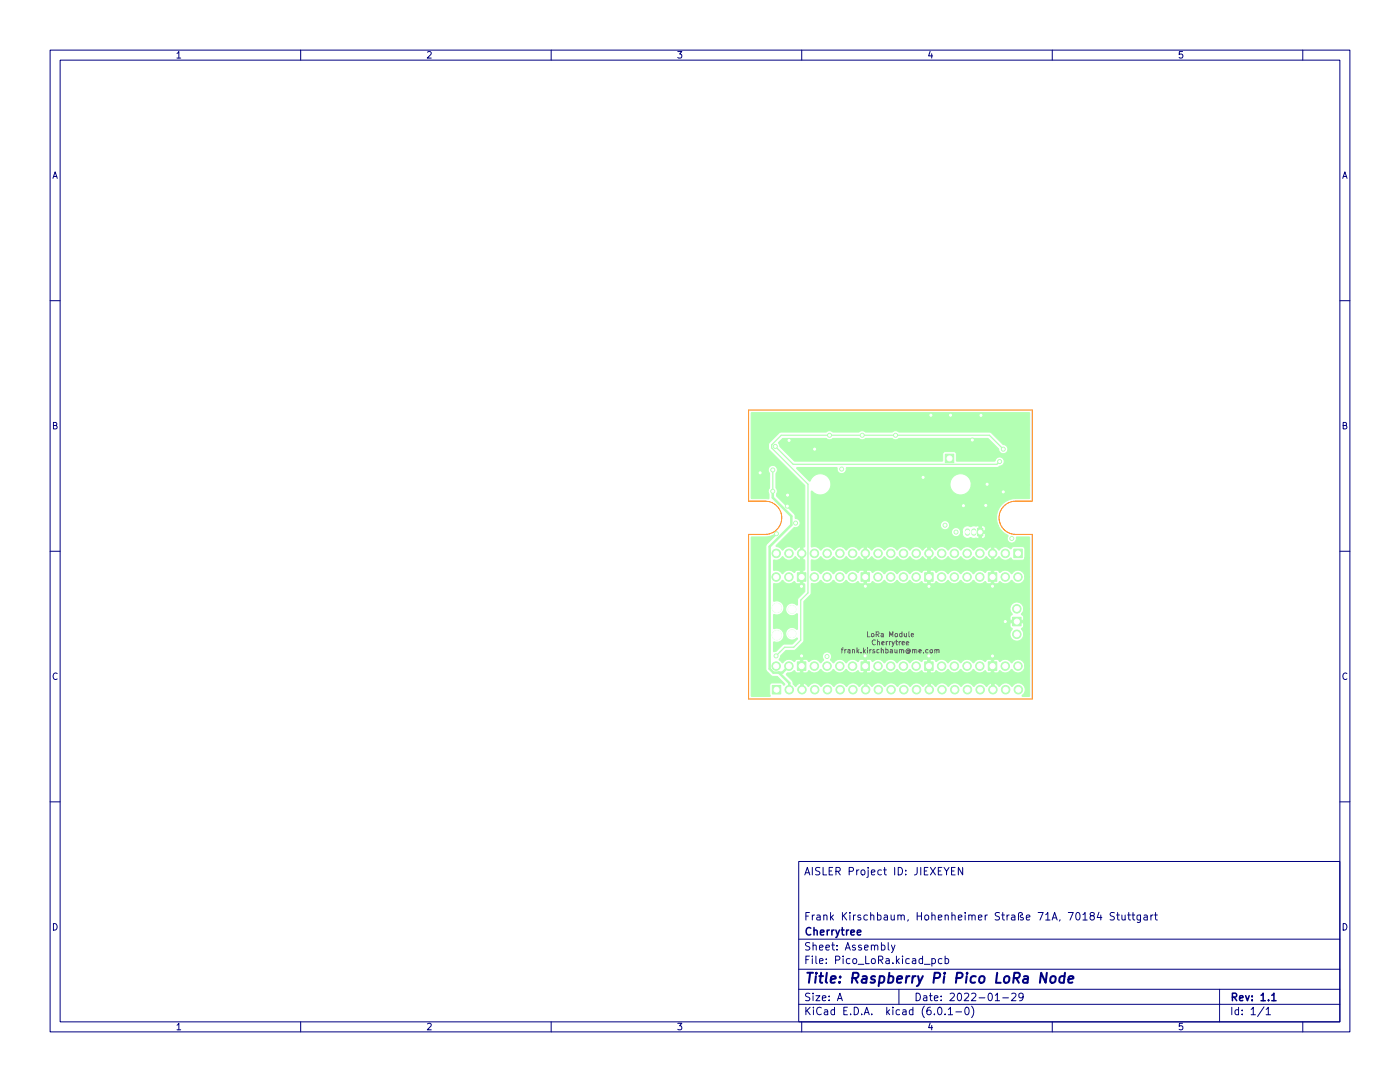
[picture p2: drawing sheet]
<svg xmlns="http://www.w3.org/2000/svg" width="279mm" height="216mm" viewBox="0 0 279 216" stroke-linecap="round" stroke-linejoin="round" font-family="sans-serif">
<g fill="#b3ffb3" stroke="#b3ffb3" stroke-width=".2">
<path d="M195.1 105.4h1v1.5h-1z"/>
<path d="M154.1 136.8h1.7v1.7h-1.7z"/>
<path d="M159.1 114.3h1.7v1.7h-1.7z"/>
<path d="M171.8 114.3h1.7v1.7h-1.7z"/>
<path d="M184.5 114.3h1.7v1.7h-1.7z"/>
<path d="M197.2 114.3h1.7v1.7h-1.7z"/>
<path d="M197.2 132.1h1.7v1.7h-1.7z"/>
<path d="M184.5 132.1h1.7v1.7h-1.7z"/>
<path d="M171.8 132.1h1.7v1.7h-1.7z"/>
<path d="M159.1 132.1h1.7v1.7h-1.7z"/>
<path d="M202.1 123.2h1.7v1.7h-1.7z"/>
<path d="M188.7 90.6h1.6v1.7h-1.6z"/>
<path d="M202.3 109.6h1.7v1.7h-1.7z"/>
<path d="M150 82.3h55.4l.1 14.5h-11.7a2.11 2.11 0 0 0-3-2.1 2.11 2.11 0 0 0-.4 3.6 2.11 2.11 0 0 0 3.4-1.2v-.3h11.7l-.1 2.7h-3.2a3.8 3.8 0 0 0-3 5.3h-9.7v-.2a.91 .91 0 0 0-1.5-.5 .91 .91 0 0 0 .2 1.5 .91 .91 0 0 0 1.3-.8h9.7l.7 1.1h-3.2l-.2-.8-.6-.2v1h4l1.2 .9 .1 .2h-4.5v-.6l-1.3 .1v-1.6h-1.3l-.4 .2-.3-.1a1.03 1.03 0 0 0-1.4 .9v.3h-.3a.91 .91 0 0 0-1.3-.9 .91 .91 0 0 0-.1 1.6 .91 .91 0 0 0 1.4-.6l.3-.1v.3a1.11 1.11 0 0 0 1.8 .8l.4 .1h1.2v-.9h.5v.9h.5l.3-.4h4.5a.94 .94 0 0 0 .7 1.4 .94 .94 0 0 0 1-1.2h2.6v4.1h-1v-1.8l-.2-.4h-2.1l-.5 .4a1.39 1.39 0 0 0-2-.1l-.4 .4-.5-.5-.4-.2-.1 2.6h-.5v-2.6l-.5 .2-.5 .5a1.39 1.39 0 0 0-2-.5l-.5 .5a1.44 1.44 0 0 0-2.4-.2l-.2 .2a1.4 1.4 0 0 0-2.2-.4l-.3 .4a1.4 1.4 0 0 0-2.2-.4l-.4 .4-.5-.5-.4-.2-.1 2.6h-.5v-2.6l-.5 .2-.5 .5a1.46 1.46 0 0 0-2.2-.4l-.3 .4a1.44 1.44 0 0 0-2.4-.2l-.2 .2a1.4 1.4 0 0 0-2.2-.4l-.3 .4a1.4 1.4 0 0 0-2.2-.4l-.4 .4-.5-.5-.5-.2 .1 2.7 .5-.3 .4-.4 .3 .2a1.42 1.42 0 0 0 2.3-.2l.2 .2a1.42 1.42 0 0 0 2.3-.2l.3 .2a1.42 1.42 0 0 0 2.3-.2l.2 .2a1.42 1.42 0 0 0 2.3-.2l.6 .5 .4 .2 .9-.1 .6-.6h.2a1.41 1.41 0 0 0 2.4 0l.2 .2a1.42 1.42 0 0 0 2.3-.2l.3 .2a1.42 1.42 0 0 0 2.3-.2l.2 .2a1.42 1.42 0 0 0 2.3-.2l.6 .5 .4 .2 .9-.1 .6-.6h.2a1.42 1.42 0 0 0 2.2 .2l.6 .5h1.8l.4-.5h1v3.8h-1a1.4 1.4 0 0 0-1.1-1.3 1.4 1.4 0 0 0-1.5 .7 1.62 1.62 0 0 0-2.4-.3l-.3-.4h-.9v2.7h-.5v-2.7h-.8l-.3 .4a1.59 1.59 0 0 0-2.5 .3 1.51 1.51 0 0 0-2.5 0 1.51 1.51 0 0 0-2.6 0 1.55 1.55 0 0 0-2.3-.3l-.3-.4h-.9v2.7h-.5v-2.7h-.8l-.3 .4a1.59 1.59 0 0 0-2.5 .3 1.51 1.51 0 0 0-2.5 0 1.51 1.51 0 0 0-2.6 0 1.55 1.55 0 0 0-2.3-.3l-.3-.4h-.9v2.7l.9-.1 .3-.4a1.52 1.52 0 0 0 2.4-.2l.2 .1a1.41 1.41 0 0 0 2.3-.1l.2 .1a1.41 1.41 0 0 0 2.4-.1l.1 .1a1.54 1.54 0 0 0 2.3 .2l.4 .4h1.9l.6-.5a1.44 1.44 0 0 0 2.3-.2l.2 .1a1.41 1.41 0 0 0 2.3-.1l.2 .1a1.41 1.41 0 0 0 2.4-.1l.1 .1a1.54 1.54 0 0 0 2.3 .2l.4 .4h1.9l.6-.5a1.44 1.44 0 0 0 2.3-.2l.2 .1a1.36 1.36 0 0 0 1.5 .5 1.36 1.36 0 0 0 .9-1.3h1v6.4h-1.2v-.3a1.38 1.38 0 0 0-2.1-.9 1.38 1.38 0 0 0-.2 2.3l-.4 .3v.9h2.7l-.1-.9-.4-.3 .4-.7 .1-.4h1.2v5h-1.2l-.1-.4-.4-.6 .4-.4 .1-.8h-2.7v.8l.4 .3a1.39 1.39 0 0 0 .3 2.4 1.39 1.39 0 0 0 2-1.3h1.2v6.4h-1v-.2a1.4 1.4 0 0 0-1.2-1.1 1.4 1.4 0 0 0-1.4 .7 1.64 1.64 0 0 0-2.4-.3l-.3-.4h-.9v2.7h-.5v-2.7h-.8l-.3 .4a1.5 1.5 0 0 0-2.4 .3 1.56 1.56 0 0 0-2.6 0 1.51 1.51 0 0 0-2.6 0 1.58 1.58 0 0 0-2.3-.3l-.3-.4h-.9v2.7h-.5v-2.7h-.8l-.3 .4a1.5 1.5 0 0 0-2.4 .3 1.56 1.56 0 0 0-2.6 0 1.51 1.51 0 0 0-2.6 0 1.58 1.58 0 0 0-2.3-.3l-.3-.4h-.9v2.7h-.5v-2.7h-.8l-.3 .4a1.5 1.5 0 0 0-2.4 .3 1.56 1.56 0 0 0-2.6 0l-.6-.6a.96 .96 0 0 0 0-1.3 .96 .96 0 0 0-1.3 0 .96 .96 0 0 0 0 1.3l-.6 .6a1.64 1.64 0 0 0-2.4-.3l-.3-.4h-.9v2.7l.9-.1 .3-.4a1.52 1.52 0 0 0 2.4-.2l.2 .1a1.41 1.41 0 0 0 2.3-.1l.2 .1a1.41 1.41 0 0 0 2.4-.1l.1 .1a1.42 1.42 0 0 0 2.2 .1l.6 .5h1.8l.5-.5a1.52 1.52 0 0 0 2.4-.2l.2 .1a1.41 1.41 0 0 0 2.3-.1l.2 .1a1.41 1.41 0 0 0 2.4-.1l.1 .1a1.42 1.42 0 0 0 2.2 .1l.6 .5h1.8l.5-.5a1.52 1.52 0 0 0 2.4-.2l.2 .1a1.41 1.41 0 0 0 2.3-.1l.2 .1a1.41 1.41 0 0 0 2.4-.1l.1 .1a1.42 1.42 0 0 0 2.2 .1l.6 .5h1.8l.5-.5a1.52 1.52 0 0 0 2.4-.2l.2 .1a1.36 1.36 0 0 0 1.5 .5 1.36 1.36 0 0 0 .9-1.3h1v5.9l-.1 .2h-1.3l-.1-.3a1.38 1.38 0 0 0 .1-2.1 1.38 1.38 0 0 0-2.1 .4 1.56 1.56 0 0 0-2.6 0l-.5-.5-.5-.2v1.5l-.1 .1-.4-.1v-1.5l-.5 .2-.5 .5a1.48 1.48 0 0 0-2.5 0 1.56 1.56 0 0 0-2.6 0 1.51 1.51 0 0 0-2.6 0 1.51 1.51 0 0 0-2.5 0l-.5-.5-.5-.2v1.5l-.1 .1-.4-.1v-1.5l-.5 .2-.5 .5a1.48 1.48 0 0 0-2.5 0 1.56 1.56 0 0 0-2.6 0 1.51 1.51 0 0 0-2.6 0 1.51 1.51 0 0 0-2.5 0l-.5-.5-.5-.2v1.5l-.1 .1-.4-.1v-1.5l-.5 .2-.5 .5a1.48 1.48 0 0 0-2.5 0 1.56 1.56 0 0 0-2.6 0 1.51 1.51 0 0 0-2.6 0 1.51 1.51 0 0 0-2.5 0l-.5-.5-.5-.2v1.5l-.4 .1-.1-1.6-.5 .2-.6 .5-.4-.5-.1-.6-1.3-1.3a.47 .47 0 0 1 .7-.3l.9-.5 .4 .4 .8 .1v-2.7h-.8l-.3 .4a1.5 1.5 0 0 0-2.4 .3l-.7-.6 .3-.9 1-1 1.9-.1 1.7-1.7v-8l1.4-1.4 .2-2.2a1.51 1.51 0 0 0 1.8-.6l.2 .1a1.41 1.41 0 0 0 2.3-.1l.2 .1a1.41 1.41 0 0 0 2.4-.1l.1 .1a1.54 1.54 0 0 0 2.3 .2l.3 .3 .8 .1v-2.7h-.8l-.3 .4a1.59 1.59 0 0 0-2.5 .3 1.51 1.51 0 0 0-2.5 0 1.51 1.51 0 0 0-2.6 0 1.84 1.84 0 0 0-1.8-.7v-2.1a1.83 1.83 0 0 0 2-.6 1.41 1.41 0 0 0 2.4 0l.3 .2a1.42 1.42 0 0 0 2.3-.2l.2 .2a1.42 1.42 0 0 0 2.3-.2l.6 .5 .4 .2v-2.7l-.5 .2-.5 .5a1.46 1.46 0 0 0-2.2-.4l-.3 .4a1.44 1.44 0 0 0-2.4-.2l-.2 .2a1.4 1.4 0 0 0-2.2-.4l-.3 .4a1.5 1.5 0 0 0-1.8-.6v-11.2a2.14 2.14 0 0 0 3.3 .1 2.14 2.14 0 0 0-.6-3.3 2.14 2.14 0 0 0-3.1 1.2l-2.6-2.5v-.2h8a.98 .98 0 0 0 1 1.2 .98 .98 0 0 0 .9-1.2h30.1l.4-.2a.94 .94 0 0 0 1-.9 .94 .94 0 0 0-.8-1 .94 .94 0 0 0-1 .8h-7.6l-.1-.1v-1.3l-.2-.3-.3-.2h-1.8l-.5 .4v1.4l-.1 .1h-29.4l-2.9-2.9-.3-.7 .8-.9h8.7a.91 .91 0 0 0 1.3 0h5.3a.91 .91 0 0 0 1.2 0h5.4a.91 .91 0 0 0 1.2 0h17.8l2.2 2.1a.93 .93 0 0 0 .9 .9 .93 .93 0 0 0 .9-.9 .93 .93 0 0 0-.9-.9l-2.3-2.3-.4-.2h-18.2a.91 .91 0 0 0-1.2 0h-5.4a.91 .91 0 0 0-1.2 0h-5.3a.91 .91 0 0 0-1.3 0h-9.2l-2.2 2.1-.1 .4 .1 1.1 7.1 7.1v12.1l-.4 .1v2.6l.4 .1v1.9l-.4 .1v2.7l.4 .1v1.4l-1.4 1.4-.1 1.3a1.31 1.31 0 0 0-1.9 0 1.31 1.31 0 0 0 0 1.9 1.31 1.31 0 0 0 1.9-.1v3.1a1.3 1.3 0 0 0-1.9-.1 1.3 1.3 0 0 0 0 1.9 1.3 1.3 0 0 0 1.9-.1v.2l-.9 1-1.8 .1-1.5 1.3-.4 .1-.1-.1v-1.7l.1-.1a1.43 1.43 0 0 0 1.9-1.4 1.43 1.43 0 0 0-2-1.3l.1-2.8a1.44 1.44 0 0 0 1.9-1.3 1.44 1.44 0 0 0-2-1.3l.1-3.6a1.5 1.5 0 0 0 1.7-.6l.1 .1a1.54 1.54 0 0 0 2.3 .2l.3 .3 .8 .1v-2.7h-.8l-.3 .4a1.59 1.59 0 0 0-2.5 .3 1.77 1.77 0 0 0-1.7-.7v-2l.1-.1a1.43 1.43 0 0 0 1.7-.6l.2 .2a1.42 1.42 0 0 0 2.3-.2l.6 .5 .4 .2v-2.7l-.5 .2-.5 .5a1.46 1.46 0 0 0-2.2-.4l-.3 .4a1.82 1.82 0 0 0-1.3-.8v-.1l3.7-3.6a.94 .94 0 0 0 1.1-.9 .94 .94 0 0 0-1-1l-.1-.8-3.6-3.6v-.4a1.01 1.01 0 0 0-.1-1.3v-2.8a.93 .93 0 0 0 0-1.4 .93 .93 0 0 0-1.4 .1 .93 .93 0 0 0 .1 1.3v2.8a.99 .99 0 0 0-.1 1.3l-.1 .9h-3.4l-.1-.1z"/>
<path d="M150 107.2l3.1-.1 1.5-.5 .2 .1-1.8 1.9-.2 .4v24.5l.2 .4 .9 .9 1.3 .2 1.4 1.6-.2 .1-.2-.3-.3-.1h-1.8l-.3 .1-.2 .3 .1 2.1-.1 .2h-3.6l-.1-.2z"/>
<circle cx="157.5" cy="137.6" r=".85"/>
<circle cx="160.1" cy="137.6" r=".85"/>
<circle cx="162.6" cy="137.6" r=".85"/>
<circle cx="165.1" cy="137.6" r=".85"/>
<circle cx="167.7" cy="137.6" r=".85"/>
<circle cx="170.2" cy="137.6" r=".85"/>
<circle cx="172.8" cy="137.6" r=".85"/>
<circle cx="175.3" cy="137.6" r=".85"/>
<circle cx="177.8" cy="137.6" r=".85"/>
<circle cx="180.4" cy="137.6" r=".85"/>
<circle cx="182.9" cy="137.6" r=".85"/>
<circle cx="185.5" cy="137.6" r=".85"/>
<circle cx="188" cy="137.6" r=".85"/>
<circle cx="190.5" cy="137.6" r=".85"/>
<circle cx="193.1" cy="137.6" r=".85"/>
<circle cx="195.6" cy="137.6" r=".85"/>
<circle cx="198.2" cy="137.6" r=".85"/>
<circle cx="200.7" cy="137.6" r=".85"/>
<circle cx="203.2" cy="137.6" r=".85"/>
<circle cx="158.1" cy="121.6" r=".75"/>
<circle cx="155" cy="121.3" r=".9"/>
<circle cx="155" cy="126.7" r=".9"/>
<circle cx="158.1" cy="126.4" r=".75"/>
<circle cx="154.9" cy="115.1" r=".85"/>
<circle cx="157.4" cy="115.1" r=".85"/>
<circle cx="162.5" cy="115.1" r=".85"/>
<circle cx="165.1" cy="115.1" r=".85"/>
<circle cx="167.6" cy="115.1" r=".85"/>
<circle cx="170.1" cy="115.1" r=".85"/>
<circle cx="175.2" cy="115.1" r=".85"/>
<circle cx="177.8" cy="115.1" r=".85"/>
<circle cx="180.3" cy="115.1" r=".85"/>
<circle cx="182.8" cy="115.1" r=".85"/>
<circle cx="187.9" cy="115.1" r=".85"/>
<circle cx="190.5" cy="115.1" r=".85"/>
<circle cx="193" cy="115.1" r=".85"/>
<circle cx="195.5" cy="115.1" r=".85"/>
<circle cx="200.6" cy="115.1" r=".85"/>
<circle cx="203.2" cy="115.1" r=".85"/>
<circle cx="203.2" cy="132.9" r=".85"/>
<circle cx="200.6" cy="132.9" r=".85"/>
<circle cx="195.5" cy="132.9" r=".85"/>
<circle cx="193" cy="132.9" r=".85"/>
<circle cx="190.5" cy="132.9" r=".85"/>
<circle cx="187.9" cy="132.9" r=".85"/>
<circle cx="182.8" cy="132.9" r=".85"/>
<circle cx="180.3" cy="132.9" r=".85"/>
<circle cx="177.8" cy="132.9" r=".85"/>
<circle cx="175.2" cy="132.9" r=".85"/>
<circle cx="170.1" cy="132.9" r=".85"/>
<circle cx="167.6" cy="132.9" r=".85"/>
<circle cx="165.1" cy="132.9" r=".85"/>
<circle cx="162.5" cy="132.9" r=".85"/>
<circle cx="157.4" cy="132.9" r=".85"/>
<circle cx="154.9" cy="132.9" r=".85"/>
<circle cx="202.9" cy="121.5" r=".85"/>
<circle cx="202.9" cy="126.6" r=".85"/>
<circle cx="200.6" cy="110.4" r=".85"/>
<circle cx="198.1" cy="110.4" r=".85"/>
<circle cx="195.6" cy="110.4" r=".85"/>
<circle cx="193" cy="110.4" r=".85"/>
<circle cx="190.5" cy="110.4" r=".85"/>
<circle cx="187.9" cy="110.4" r=".85"/>
<circle cx="185.4" cy="110.4" r=".85"/>
<circle cx="182.9" cy="110.4" r=".85"/>
<circle cx="180.3" cy="110.4" r=".85"/>
<circle cx="177.8" cy="110.4" r=".85"/>
<circle cx="175.2" cy="110.4" r=".85"/>
<circle cx="172.7" cy="110.4" r=".85"/>
<circle cx="170.2" cy="110.4" r=".85"/>
<circle cx="167.6" cy="110.4" r=".85"/>
<circle cx="165.1" cy="110.4" r=".85"/>
<circle cx="162.5" cy="110.4" r=".85"/>
<circle cx="160" cy="110.4" r=".85"/>
<circle cx="157.5" cy="110.4" r=".85"/>
<circle cx="154.9" cy="110.4" r=".85"/>
<circle cx="168" cy="93.6" r=".4"/>
<circle cx="201.9" cy="107.4" r=".4"/>
<circle cx="165" cy="131" r=".4"/>
<circle cx="158.8" cy="104.4" r=".4"/>
<circle cx="190.8" cy="106.2" r=".4"/>
<circle cx="188.6" cy="104.8" r=".4"/>
<circle cx="184.2" cy="95.3" r=".4"/>
<circle cx="195.8" cy="82.9" r=".4"/>
<circle cx="192.3" cy="100.9" r=".4"/>
<circle cx="160" cy="130.9" r=".4"/>
<circle cx="172.7" cy="117" r=".4"/>
<circle cx="197" cy="96.6" r=".4"/>
<circle cx="185.8" cy="82.8" r=".4"/>
<circle cx="151.7" cy="94.3" r=".4"/>
<circle cx="185.4" cy="117" r=".4"/>
<circle cx="157.2" cy="98.8" r=".4"/>
<circle cx="162.6" cy="89.6" r=".4"/>
<circle cx="160" cy="117" r=".4"/>
<circle cx="200.2" cy="98.2" r=".4"/>
<circle cx="200.6" cy="124" r=".4"/>
<circle cx="157.5" cy="87.9" r=".4"/>
<circle cx="155" cy="106.5" r=".4"/>
<circle cx="198.1" cy="117" r=".4"/>
<circle cx="185.4" cy="130.9" r=".4"/>
<circle cx="194.1" cy="87.8" r=".4"/>
<circle cx="172.7" cy="130.9" r=".4"/>
<circle cx="157.1" cy="101" r=".4"/>
<circle cx="189.7" cy="82.8" r=".4"/>
<circle cx="198.1" cy="130.9" r=".4"/>
<circle cx="196.7" cy="100.8" r=".4"/>
<circle cx="200.2" cy="89.6" r=".4"/>
<circle cx="178.7" cy="86.8" r=".4"/>
<circle cx="154.9" cy="130.9" r=".4"/>
<circle cx="172.1" cy="86.8" r=".4"/>
<circle cx="165.6" cy="86.8" r=".4"/>
<circle cx="154.2" cy="98" r=".4"/>
<circle cx="154.2" cy="93.8" r=".4"/>
<circle cx="199.5" cy="92.1" r=".4"/>
<circle cx="154.7" cy="89.1" r=".4"/>
</g>
<path d="M193.1 106v.4M194.3 106v.4" fill="none" stroke="#b3ffb3" stroke-width="1.1"/>
<path d="M154.2 93.8v4.2M154.7 89.1l3.6 3.5h40.7l.5-.5M200.2 89.6l-2.8-2.8h-41.5l-1.9 2v.6l7.3 7.2v21.7l-1.5 1.5v8l-1.4 1.4h-1.8l-1.7 1.7M198.1 130.9h.1" fill="none" stroke="#b3ffb3" stroke-width=".25"/>
<path d="M154.2 98v1.3l3.7 3.7v1.7l-4.3 4.4v24.4l.8 .7h1.7l1.3-1.3M155.4 134.2l2.1 2.1v1.3" fill="none" stroke="#b3ffb3" stroke-width=".5"/>
<g fill="#fff" stroke="#fff" stroke-width=".2">
<circle cx="168" cy="93.6" r=".2"/>
<circle cx="201.9" cy="107.4" r=".2"/>
<circle cx="165" cy="131" r=".2"/>
<circle cx="158.8" cy="104.4" r=".2"/>
<circle cx="190.8" cy="106.2" r=".2"/>
<circle cx="188.6" cy="104.8" r=".2"/>
<circle cx="184.2" cy="95.3" r=".2"/>
<circle cx="195.8" cy="82.9" r=".2"/>
<circle cx="192.3" cy="100.9" r=".2"/>
<circle cx="160" cy="130.9" r=".2"/>
<circle cx="172.7" cy="117" r=".2"/>
<circle cx="197" cy="96.6" r=".2"/>
<circle cx="185.8" cy="82.9" r=".2"/>
<circle cx="151.7" cy="94.3" r=".2"/>
<circle cx="185.4" cy="117" r=".2"/>
<circle cx="157.2" cy="98.8" r=".2"/>
<circle cx="162.6" cy="89.6" r=".2"/>
<circle cx="159.9" cy="117" r=".2"/>
<circle cx="200.2" cy="98.2" r=".2"/>
<circle cx="200.6" cy="124" r=".2"/>
<circle cx="157.5" cy="87.9" r=".2"/>
<circle cx="154.9" cy="106.5" r=".2"/>
<circle cx="198.1" cy="117" r=".2"/>
<circle cx="185.4" cy="130.9" r=".2"/>
<circle cx="194" cy="87.8" r=".2"/>
<circle cx="172.6" cy="130.9" r=".2"/>
<circle cx="157.1" cy="101" r=".2"/>
<circle cx="189.7" cy="82.9" r=".2"/>
<circle cx="198.1" cy="130.9" r=".2"/>
<circle cx="196.7" cy="100.9" r=".2"/>
<circle cx="200.2" cy="89.6" r=".2"/>
<circle cx="178.7" cy="86.9" r=".2"/>
<circle cx="154.9" cy="130.9" r=".2"/>
<circle cx="172.1" cy="86.9" r=".2"/>
<circle cx="165.5" cy="86.9" r=".2"/>
<circle cx="154.2" cy="98" r=".2"/>
<circle cx="154.2" cy="93.8" r=".2"/>
<circle cx="199.5" cy="92.1" r=".2"/>
<circle cx="154.7" cy="89.1" r=".2"/>
<circle cx="191.7" cy="96.6" r="1.6"/>
<circle cx="163.7" cy="96.6" r="1.6"/>
<circle cx="195.6" cy="106.2" r=".37"/>
<circle cx="194.3" cy="106.2" r=".37"/>
<circle cx="193.1" cy="106.2" r=".37"/>
<circle cx="155" cy="137.6" r=".5"/>
<circle cx="157.5" cy="137.6" r=".5"/>
<circle cx="160.1" cy="137.6" r=".5"/>
<circle cx="162.6" cy="137.6" r=".5"/>
<circle cx="165.1" cy="137.6" r=".5"/>
<circle cx="167.7" cy="137.6" r=".5"/>
<circle cx="170.2" cy="137.6" r=".5"/>
<circle cx="172.8" cy="137.6" r=".5"/>
<circle cx="175.3" cy="137.6" r=".5"/>
<circle cx="177.8" cy="137.6" r=".5"/>
<circle cx="180.4" cy="137.6" r=".5"/>
<circle cx="182.9" cy="137.6" r=".5"/>
<circle cx="185.5" cy="137.6" r=".5"/>
<circle cx="188" cy="137.6" r=".5"/>
<circle cx="190.5" cy="137.6" r=".5"/>
<circle cx="193.1" cy="137.6" r=".5"/>
<circle cx="195.6" cy="137.6" r=".5"/>
<circle cx="198.2" cy="137.6" r=".5"/>
<circle cx="200.7" cy="137.6" r=".5"/>
<circle cx="203.2" cy="137.6" r=".5"/>
<circle cx="158.1" cy="121.6" r=".75"/>
<circle cx="155" cy="121.3" r=".9"/>
<circle cx="155" cy="126.7" r=".9"/>
<circle cx="158.1" cy="126.4" r=".75"/>
<circle cx="154.9" cy="115.1" r=".51"/>
<circle cx="157.4" cy="115.1" r=".51"/>
<circle cx="160" cy="115.1" r=".51"/>
<circle cx="162.5" cy="115.1" r=".51"/>
<circle cx="165.1" cy="115.1" r=".51"/>
<circle cx="167.6" cy="115.1" r=".51"/>
<circle cx="170.1" cy="115.1" r=".51"/>
<circle cx="172.7" cy="115.1" r=".51"/>
<circle cx="175.2" cy="115.1" r=".51"/>
<circle cx="177.8" cy="115.1" r=".51"/>
<circle cx="180.3" cy="115.1" r=".51"/>
<circle cx="182.8" cy="115.1" r=".51"/>
<circle cx="185.4" cy="115.1" r=".51"/>
<circle cx="187.9" cy="115.1" r=".51"/>
<circle cx="190.5" cy="115.1" r=".51"/>
<circle cx="193" cy="115.1" r=".51"/>
<circle cx="195.5" cy="115.1" r=".51"/>
<circle cx="198.1" cy="115.1" r=".51"/>
<circle cx="200.6" cy="115.1" r=".51"/>
<circle cx="203.2" cy="115.1" r=".51"/>
<circle cx="203.2" cy="132.9" r=".51"/>
<circle cx="200.6" cy="132.9" r=".51"/>
<circle cx="198.1" cy="132.9" r=".51"/>
<circle cx="195.5" cy="132.9" r=".51"/>
<circle cx="193" cy="132.9" r=".51"/>
<circle cx="190.5" cy="132.9" r=".51"/>
<circle cx="187.9" cy="132.9" r=".51"/>
<circle cx="185.4" cy="132.9" r=".51"/>
<circle cx="182.8" cy="132.9" r=".51"/>
<circle cx="180.3" cy="132.9" r=".51"/>
<circle cx="177.8" cy="132.9" r=".51"/>
<circle cx="175.2" cy="132.9" r=".51"/>
<circle cx="172.7" cy="132.9" r=".51"/>
<circle cx="170.1" cy="132.9" r=".51"/>
<circle cx="167.6" cy="132.9" r=".51"/>
<circle cx="165.1" cy="132.9" r=".51"/>
<circle cx="162.5" cy="132.9" r=".51"/>
<circle cx="160" cy="132.9" r=".51"/>
<circle cx="157.4" cy="132.9" r=".51"/>
<circle cx="154.9" cy="132.9" r=".51"/>
<circle cx="202.9" cy="121.5" r=".51"/>
<circle cx="202.9" cy="124" r=".51"/>
<circle cx="202.9" cy="126.6" r=".51"/>
<circle cx="189.5" cy="91.5" r=".5"/>
<circle cx="203.2" cy="110.4" r=".5"/>
<circle cx="200.6" cy="110.4" r=".5"/>
<circle cx="198.1" cy="110.4" r=".5"/>
<circle cx="195.6" cy="110.4" r=".5"/>
<circle cx="193" cy="110.4" r=".5"/>
<circle cx="190.5" cy="110.4" r=".5"/>
<circle cx="187.9" cy="110.4" r=".5"/>
<circle cx="185.4" cy="110.4" r=".5"/>
<circle cx="182.9" cy="110.4" r=".5"/>
<circle cx="180.3" cy="110.4" r=".5"/>
<circle cx="177.8" cy="110.4" r=".5"/>
<circle cx="175.2" cy="110.4" r=".5"/>
<circle cx="172.7" cy="110.4" r=".5"/>
<circle cx="170.2" cy="110.4" r=".5"/>
<circle cx="167.6" cy="110.4" r=".5"/>
<circle cx="165.1" cy="110.4" r=".5"/>
<circle cx="162.5" cy="110.4" r=".5"/>
<circle cx="160" cy="110.4" r=".5"/>
<circle cx="157.5" cy="110.4" r=".5"/>
<circle cx="154.9" cy="110.4" r=".5"/>
</g>
<path d="M167.9 129.6h.4M168.3 129.3l-.3 .1v.9M187 129.8l.1-.2 .3 .1v.6" fill="none" stroke="#626262" stroke-width=".2"/>
<path d="M149.4 81.8h56.6v18.2h-3.3a3.3 3.3 0 0 0-3.3 3.3 3.3 3.3 0 0 0 3.3 3.3h3.3v32.9h-56.6v-32.9h3.3a3.3 3.3 0 0 0 3.3-3.3 3.3 3.3 0 0 0-3.3-3.3h-3.3z" fill="none" stroke="#ff8000" stroke-width=".2"/>
<g fill="none" stroke="#000080" stroke-width=".2">
<path d="M10 10h259.4v195.9h-259.4zM12 12h255.4v191.9h-255.4zM60 10v2M110 10v2M160 10v2M210 10v2M260 10v2M10 60h2M267.4 60h2M10 110h2M267.4 110h2M10 160h2"/>
<path d="M267.4 160h2M159.4 171.9h108v32h-108zM189.9 173.8h.5M190.6 173.1h-.7v1.5h.7M192.1 173.1v1.5l-.8-1.5v1.5M159.4 197.4h108M159.4 193.4h108M159.4 187.4h108M167.1 199.7l.5-1.5 .5 1.5M167.3 199.2h.7M177.3 188.1v1.3l.2 .2M177.9 188.6l.4 1"/>
<path d="M178.6 188.6l-.5 1.3-.2 .2M179.4 197.4v3M186 191.4l.4-.1 .3 .3-.2 .6h-.5M186 191.3v1.5M188 191.4l-.5-.1-.2 .3 .1 .6h.6M188.6 191.4l.4-.1 .3 .3-.1 .6h-.6M188.6 190.8v1.5M198.6 199.7h.9M200.1 199.1h1.2M201.9 198.3l.6-.1 .3 .4-1 1.1h1M204.2 198.8l-.3 .3h-.3l-.3-.3 .2-.6h.4l.2 .1a.99 .99 0 0 1-.3 1.4h-.3M217.8 182.7l-.3-.3 .1-.2 .2-.1 .5 .1 .1 .2-.1 .2-.6 .2-.2 .2 .1 .4 .2 .2h.3l.3-.3v-.3l-.3-.3"/>
<path d="M219.3 182l-.3 1.1h.9M219.7 182.6v1M222.4 182.2l-.6-.1-.2 .1v.4l.7 .3 .1 .4-.3 .3-.6-.1M222.8 182.6h.6M223 182.1v1.3l.4 .2M223.9 182.6l.1 .9 .3 .1 .2-.2M224.5 182.6v1M225 182.6h.6M225.3 182.1v1.3l.3 .2M225.9 182.6h.6M226.1 182.1v1.3l.4 .2M227.6 182.6v1.2l-.3 .3-.3-.1"/>
<path d="M227.6 182.6h-.4l-.3 .3 .1 .6h.6M228.3 182.6h.6l.1 1M229 182.9l-.5 .1-.2 .2 .2 .4 .5-.1M229.7 182.6v1M230.1 182.6l-.4 .3M230.4 182.6h.6M230.6 182.1v1.3l.4 .2M243.4 197.4v6.5M60 203.9v2M110 203.9v2M159.4 200.4h108M160 203.9v2"/>
<path d="M187.3 201h.2a.8 .8 0 0 1 .5 .7 .8 .8 0 0 1-.5 .8 1 1 0 0 1-.2-1.5zM188.6 202.3v.2M189.3 201.4l.4-.4v1.5M189.3 202.5h.8M190.8 201.9h1.1M192.8 201h.1a.8 .8 0 0 1 .5 .7 .8 .8 0 0 1-.5 .8 1 1 0 0 1-.1-1.5zM193.9 200.8a1.72 1.72 0 0 1 0 2.2M210 203.9v2M252.3 200.9l-1.3 1.9M252.7 201.4l.4-.4v1.5M252.7 202.5h.8M260 203.9v2"/>
</g>
<path d="M171.1 186.1l.7-.2-.1-.2-.4-.1-.2 .2 .1 .7h.5M253.8 198.6l.4-.4v1.5M253.8 199.7h.9" fill="none" stroke="#000080" stroke-width=".3"/>
<path d="M208.9 194.1l-.2 2-.9-2-.3 2M209.8 195a.52 .52 0 0 1 .5-.2 .52 .52 0 0 1 .4 .4l-.1 .5a.55 .55 0 0 1-.5 .4 .55 .55 0 0 1-.5-.4zM212.4 194.9a.66 .66 0 0 0-.9 .3l-.1 .5 .1 .3h.8M212.5 194.1l-.2 2M213.2 195.4l1-.2v-.3l-.6-.1-.3 .3v.9h.7" fill="none" stroke="#000080" stroke-width=".4"/>
<text font-size="2.8" fill="#000080" x="160.4" y="196.2">Title: Raspberry Pi Pico LoRa Node</text>
<g font-size="2.1" fill="#000080">
<text x="160.4" y="174.6">AISLER Project ID: JIEXEYEN</text>
<text x="160.4" y="183.6">Frank Kirschbaum, Hohenheimer Straße 71A, 70184 Stuttgart</text>
<text x="160.4" y="189.7">Sheet: Assembly</text>
<text x="160.4" y="186.7">Cherrytree</text>
<text x="160.4" y="192.4">File: Pico_LoRa.kicad_pcb</text>
<text x="160.4" y="202.5">KiCad E.D.A. kicad (6.0.1-0)</text>
<text x="160.4" y="199.7">Size: A</text>
<text x="182.4" y="199.7">Date: 2022-01-29</text>
<text x="245.4" y="199.7">Rev: 1.1</text>
<text x="245.4" y="202.5">Id: 1/1</text>
</g>
<g font-size="1.8" fill="#000080">
<text x="35" y="11.6">1</text>
<text x="85" y="11.6">2</text>
<text x="135" y="11.6">3</text>
<text x="185" y="11.6">4</text>
<text x="235" y="11.6">5</text>
<text x="10.3" y="35.6">A</text>
<text x="267.7" y="35.6">A</text>
<text x="10.3" y="85.7">B</text>
<text x="267.7" y="85.7">B</text>
<text x="10.3" y="135.6">C</text>
<text x="267.7" y="135.6">C</text>
<text x="10.3" y="185.7">D</text>
<text x="267.7" y="185.7">D</text>
<text x="35" y="205.6">1</text>
<text x="85" y="205.6">2</text>
<text x="135" y="205.6">3</text>
<text x="185" y="205.6">4</text>
<text x="235" y="205.6">5</text>
</g>
<g font-size="1.4" fill="#626262">
<text x="168.6" y="130.3">frank.kirschbaum@me.com</text>
<text x="173.3" y="127.1">LoRa Module</text>
<text x="174.2" y="128.7">Cherrytree</text>
</g>
</svg>
